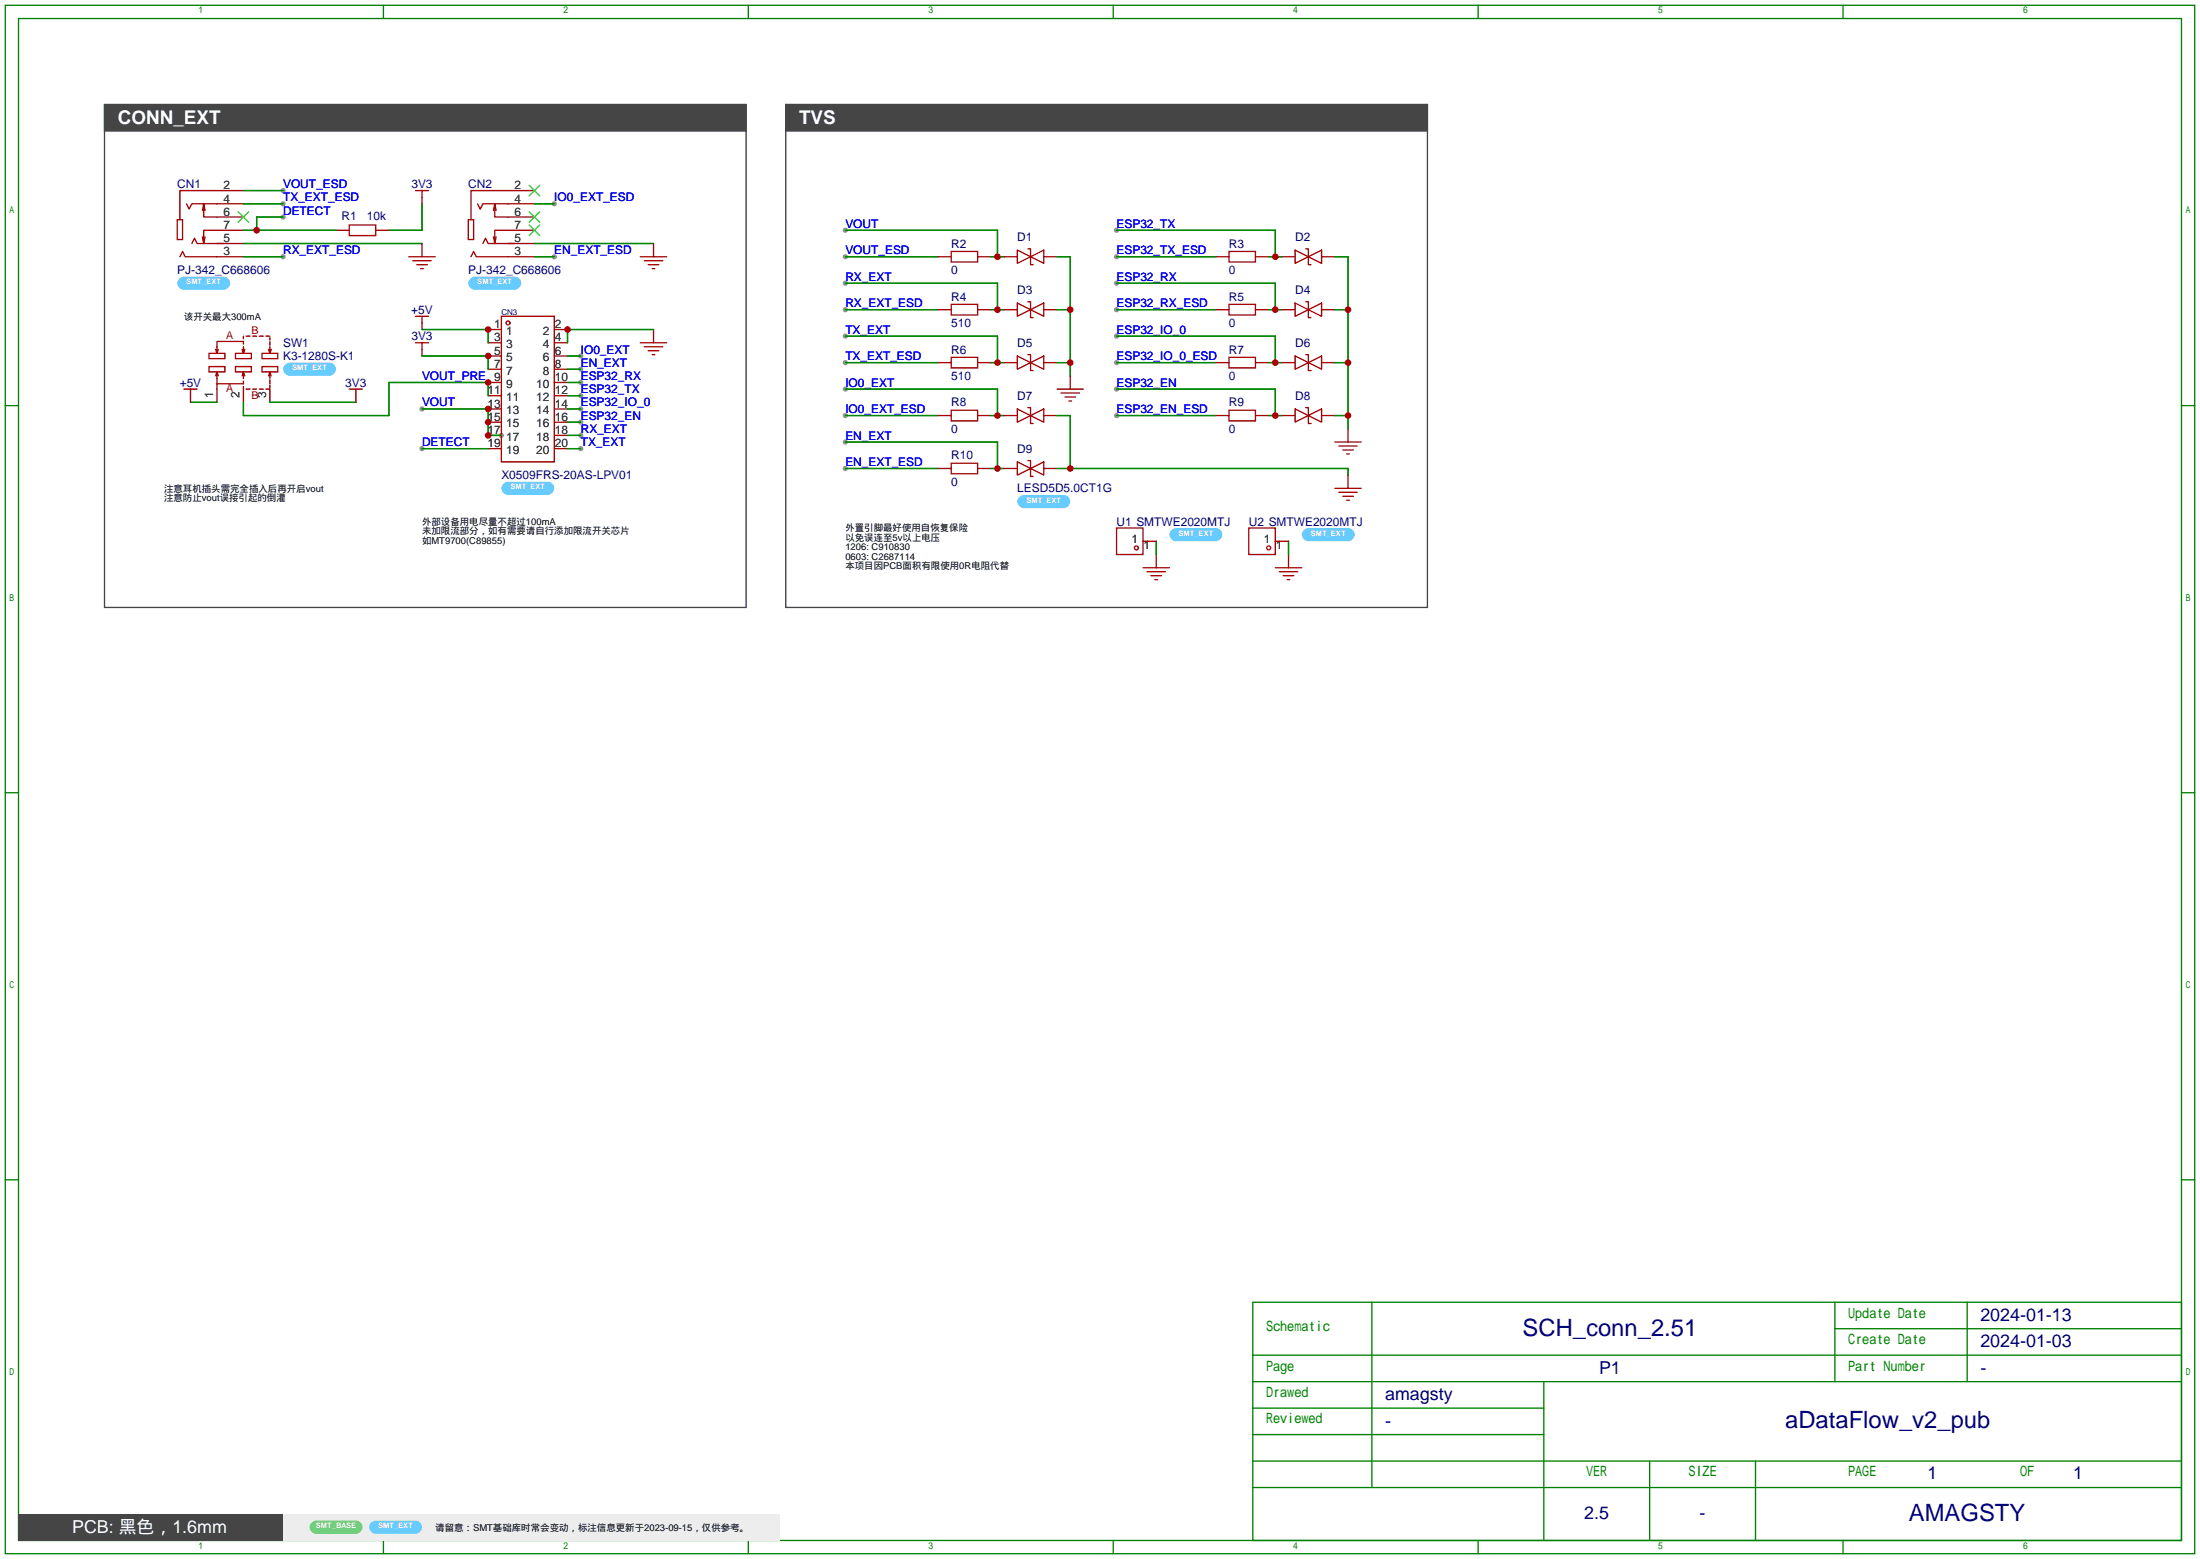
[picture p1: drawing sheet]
<svg xmlns="http://www.w3.org/2000/svg" width="422mm" height="299mm" viewBox="0 0 422 299" stroke-linecap="round" stroke-linejoin="round" font-family="sans-serif">
<g fill="#999">
<circle cx="54.4" cy="39.1" r=".51"/>
<circle cx="106.4" cy="49.3" r=".51"/>
<circle cx="54.4" cy="36.6" r=".51"/>
<circle cx="214.4" cy="49.3" r=".51"/>
<circle cx="214.4" cy="59.4" r=".51"/>
<circle cx="214.4" cy="79.8" r=".51"/>
<circle cx="214.4" cy="69.6" r=".51"/>
<circle cx="162.3" cy="49.3" r=".51"/>
<circle cx="106.4" cy="39.1" r=".51"/>
<circle cx="162.3" cy="69.6" r=".51"/>
<circle cx="162.3" cy="59.4" r=".51"/>
<circle cx="162.3" cy="89.9" r=".51"/>
<circle cx="162.3" cy="79.8" r=".51"/>
<circle cx="162.3" cy="54.4" r=".51"/>
<circle cx="162.3" cy="44.2" r=".51"/>
<circle cx="162.3" cy="64.5" r=".51"/>
<circle cx="162.3" cy="74.7" r=".51"/>
<circle cx="162.3" cy="84.8" r=".51"/>
<circle cx="214.4" cy="54.4" r=".51"/>
<circle cx="214.4" cy="64.5" r=".51"/>
<circle cx="214.4" cy="74.7" r=".51"/>
<circle cx="81" cy="78.5" r=".51"/>
<circle cx="96.3" cy="83.6" r=".51"/>
<circle cx="81" cy="86.1" r=".51"/>
<circle cx="111.5" cy="86.1" r=".51"/>
<circle cx="111.5" cy="83.6" r=".51"/>
<circle cx="111.5" cy="81" r=".51"/>
<circle cx="111.5" cy="78.5" r=".51"/>
<circle cx="111.5" cy="75.9" r=".51"/>
<circle cx="111.5" cy="73.4" r=".51"/>
<circle cx="111.5" cy="70.9" r=".51"/>
<circle cx="111.5" cy="68.3" r=".51"/>
<circle cx="54.4" cy="49.3" r=".51"/>
<circle cx="54.4" cy="41.7" r=".51"/>
<circle cx="214.4" cy="44.2" r=".51"/>
</g>
<g fill="none" stroke="#008000" stroke-width=".25">
<path d="M1 1h420.4v297.2h-420.4zM3.6 3.6h415.2v292.1h-415.2zM73.6 1v2.6M143.7 1v2.6M213.7 1v2.6M283.8 1v2.6M353.9 1v2.6M1 77.9h2.6M418.8 77.9h2.6M1 152.1h2.6M418.8 152.1h2.6M1 226.4h2.6"/>
<path d="M418.8 226.4h2.6M240.5 249.9h178.3v45.8h-178.3zM263.4 249.9v35.6M352.3 249.9v15.3M352.3 255h66.5M377.7 249.9v15.3M240.5 270.3h55.9M240.5 265.2h178.3M240.5 275.3h55.9M240.5 260.1h178.3M296.4 265.2v30.5M73.6 295.7v2.5"/>
<path d="M143.7 295.7v2.5M213.7 295.7v2.5M240.5 285.5h178.3M240.5 280.4h178.3M283.8 295.7v2.5M316.7 280.4v15.3M337.1 280.4v15.3M353.9 295.7v2.5"/>
</g>
<g fill="none" stroke="#a10000" stroke-width=".25">
<path d="M35.8 39.1l.5 1 .5-1h4.9M39.1 39.1l-.2 1.3M41.7 36.6h-7.2v5.6M91.7 39.1l.5 1 .5-1h4.8M95 39.1l-.3 1.3M97.5 36.6h-7.1v5.6M34 42.2h1.1v3.8h-1.1zM34.5 49.3l.6-1 .5 1h6.1M36.8 46.7l.5-1 .5 1h5.1M39.4 40.4l-.3-1.3v2.6h2.6M39.4 45.5l-.3 1.2M41.7 44.2h-2.6v2.5l-.2-1.2"/>
<path d="M89.9 42.2h1v3.8h-1zM90.4 49.3l.5-1 .5 1h6.1M92.7 46.7l.5-1 .5 1h5.1M95.2 40.4l-.2-1.3v2.6h2.5M95.2 45.5l-.2 1.2M97.5 44.2h-2.5v2.5l-.3-1.2M122.9 49.3h5.1M123.7 50h3.6M124.5 50.8h2M125.2 51.6h.5M182.6 48.3h5.1v2h-5.1zM236 58.4h5v2.1h-5z"/>
<path d="M236 48.3h5v2h-5zM35.3 74.7h2.5M36.6 74.7v1.2M40.1 67.8h3.1v1h-3.1zM40.1 70.4h3.1v1h-3.1zM41.4 72.1l.3-.7v2.3h5v-.5M41.7 71.4l.2 .7M41.7 73.7v1M41.9 67.1l-.2 .7M45.2 67.8h3.1v1h-3.1zM45.2 70.4h3.1v1h-3.1zM46.5 72.1l.2-.7v1.2"/>
<path d="M46.7 66.5v1.3l-.2-.7M46.7 66v-.5h-5v2.3l-.3-.7M46.7 71.4l.3 .7M46.7 64.5v.5M46.7 74.2v.5M47 67.1l-.3 .7M47.2 74.7h.8M47.2 64.5h.8M48.5 74.7h.8M48.5 64.5h.8M49.8 74.7h.7M49.8 64.5h.7"/>
<path d="M50.3 67.8h3v1h-3zM50.3 70.4h3v1h-3zM51.1 74.7h.7M51.1 64.5h.7M51.6 72.1l.2-.7v1.2M51.8 66.5v1.3l-.2-.7M51.8 71.4l.3 .7M51.8 64.8v.5M51.8 65.5v.8M51.8 72.9v.8M51.8 73.9v.5M52.1 67.1l-.3 .7"/>
<path d="M67.1 74.7h2.5M68.3 74.7v1.2M79.8 65.8h2.5M79.8 60.7h2.5M81 60.7v1.3M81 65.8v1.3M96.3 60.7h10.1v27.9h-10.1zM122.9 65.8h5.1M123.7 66.5h3.6M124.5 67.3h2M125.2 68.1h.5M182.6 78.7h5.1v2.1h-5.1z"/>
<path d="M236 78.7h5v2.1h-5zM236 68.6h5v2h-5zM182.6 88.9h5.1v2h-5.1zM256.3 84.8h5.1M257 85.6h3.6M257.8 86.4h2M258.6 87.1h.5"/>
<circle cx="97.5" cy="62" r=".38"/>
</g>
<g fill="none" stroke="#870000" stroke-width=".25">
<path d="M41.7 39.1h5M41.7 36.6h5M97.5 39.1h5.1M97.5 36.6h5.1M41.7 49.3h5M41.7 41.7h5M41.7 46.7h5M41.7 44.2h5M97.5 49.3h5.1M97.5 41.7h5.1M97.5 46.7h5.1M97.5 44.2h5.1"/>
<path d="M125.5 46.7v2.6M180.1 49.3h2.5M187.7 49.3h2.5M233.4 49.3h2.6M233.4 59.4h2.6M241 49.3h2.6M241 59.4h2.6M36.6 75.9v1.3M41.7 74.7v2.5M46.7 74.7v2.5M51.8 74.7v2.5M68.3 75.9v1.3"/>
<path d="M81 62v1.2M81 67.1v1.2M93.7 63.2h2.6M93.7 65.8h2.6M93.7 68.3h2.6M93.7 70.9h2.6M93.7 78.5h2.6M93.7 73.4h2.6M93.7 75.9h2.6M106.4 63.2h2.6M106.4 65.8h2.6M106.4 68.3h2.6"/>
<path d="M106.4 70.9h2.6M106.4 78.5h2.6M106.4 73.4h2.6M106.4 75.9h2.6M125.5 63.2v2.6M180.1 79.8h2.5M187.7 79.8h2.5M233.4 79.8h2.6M233.4 69.6h2.6M241 79.8h2.6M241 69.6h2.6M93.7 86.1h2.6"/>
<path d="M93.7 83.6h2.6M93.7 81h2.6M106.4 86.1h2.6M106.4 83.6h2.6M106.4 81h2.6M180.1 89.9h2.5M187.7 89.9h2.5M258.8 82.3v2.5"/>
</g>
<path d="M101.6 35.6l2 2M103.6 35.6l-2 2M45.7 40.6l2.1 2.1M47.8 40.6l-2.1 2.1M101.6 40.6l2 2.1M101.6 43.2l2 2M103.6 40.6l-2 2.1M103.6 43.2l-2 2" fill="none" stroke="#3c3" stroke-width=".25"/>
<g fill="none" stroke="#008700" stroke-width=".25">
<path d="M46.7 39.1h7.7M46.7 36.6h7.7M81 39.1v5.1h-6.3M102.6 39.1h3.8M46.7 46.7h34.3M102.6 49.3h3.8M102.6 46.7h22.9M162.3 44.2h29.2v5.1M162.3 49.3h17.8M162.3 59.4h17.8M162.3 54.4h29.2v5M190.2 49.3h2.6"/>
<path d="M190.2 59.4h2.6M214.4 49.3h19M214.4 59.4h19M214.4 54.4h30.5v5M243.6 59.4h2.5M36.6 77.2h5.1M51.8 77.2h16.5M81 63.2h12.7v2.6M81 68.3h12.7v2.6M81 78.5h12.7v5.1h2.6M93.7 75.9v-2.5h-19v6.4h-28v-2.6M109 68.3h2.5"/>
<path d="M109 73.4h2.5M109 78.5h2.5M109 75.9h2.5M109 70.9h2.5M125.5 63.2h-16.5v2.6M162.3 79.8h17.8M162.3 69.6h17.8M162.3 64.5h29.2v5.1M162.3 74.7h29.2v5.1M190.2 79.8h2.6M190.2 69.6h2.6M214.4 79.8h19"/>
<path d="M214.4 69.6h19M214.4 64.5h30.5v5.1M214.4 74.7h30.5v5.1M243.6 79.8h2.5M243.6 69.6h2.5M81 86.1h12.7M109 83.6h2.5M109 86.1h2.5M109 81h2.5M162.3 89.9h17.8M162.3 84.8h29.2v5.1M190.2 89.9h2.6"/>
</g>
<path d="M20.1 20.1h123.2v96.5h-123.2zM150.9 20.1h123.2v96.5h-123.2z" fill="none" stroke="#454545" stroke-width=".25"/>
<g fill="#454545" stroke="#454545" stroke-width=".25">
<path d="M20.1 20.1h123.2v5h-123.2z"/>
<path d="M150.9 20.1h123.2v5h-123.2z"/>
</g>
<g fill="#6cf">
<path d="M96.5 93l.3-.3 .7-.2h7.7a1.27 1.27 0 0 1 1.2 1.2 1.27 1.27 0 0 1-1.2 1.3h-7.7a1.27 1.27 0 0 1-1-2z"/>
<path d="M54.6 70.1l.3-.3 .7-.2h7.6a1.27 1.27 0 0 1 1.3 1.3 1.27 1.27 0 0 1-1.3 1.2h-7.6a1.27 1.27 0 0 1-1-2z"/>
<path d="M34.3 53.6l.3-.3 .7-.2h7.6a1.27 1.27 0 0 1 1.3 1.3 1.27 1.27 0 0 1-1.3 1.2h-7.6a1.27 1.27 0 0 1-1-2z"/>
<path d="M90.2 53.6l.3-.3 .7-.2h7.6a1.27 1.27 0 0 1 1.3 1.3 1.27 1.27 0 0 1-1.3 1.2h-7.6a1.27 1.27 0 0 1-1-2z"/>
</g>
<path d="M3.6 290.6h50.8v5.1h-50.8z" fill="#454545"/>
<g fill="none" stroke="#a10000" stroke-width=".25">
<path d="M79.8 36.6h2.5M81 36.6v1.2M67.1 43.2h5v2h-5zM78.5 49.3h5.1M79.2 50h3.6M80 50.8h2M80.8 51.6h.5M195.3 58.2l2.6 1.2-2.6 1.3zM195.3 48l2.6 1.3-2.6 1.2zM197.4 57.9h.5v3.1h.5M197.4 47.8h.5v3h.5M197.9 59.4l2.5-1.2v2.5z"/>
<path d="M197.9 49.3l2.5-1.3v2.5zM248.7 48l2.5 1.3-2.5 1.2zM248.7 58.2l2.5 1.2-2.5 1.3zM250.7 47.8h.5v3h.5M250.7 57.9h.5v3.1h.5M251.2 49.3l2.5-1.3v2.5zM251.2 59.4l2.5-1.2v2.5zM195.3 68.3l2.6 1.3-2.6 1.3zM195.3 78.5l2.6 1.3-2.6 1.2zM197.4 68.1h.5v3h.5M197.4 78.2h.5v3.1h.5M197.9 69.6l2.5-1.3v2.6z"/>
<path d="M197.9 79.8l2.5-1.3v2.5zM202.9 74.7h5.1M203.7 75.4h3.6M204.5 76.2h2M205.2 77h.5M248.7 78.5l2.5 1.3-2.5 1.2zM248.7 68.3l2.5 1.3-2.5 1.3zM250.7 78.2h.5v3.1h.5M250.7 68.1h.5v3h.5M251.2 79.8l2.5-1.3v2.5zM251.2 69.6l2.5-1.3v2.6zM195.3 88.6l2.6 1.3-2.6 1.3z"/>
<path d="M197.4 88.4h.5v3h.5M197.9 89.9l2.5-1.3v2.6zM256.3 93.7h5.1M257 94.5h3.6M257.8 95.2h2M258.6 96h.5"/>
</g>
<g fill="none" stroke="#870000" stroke-width=".25">
<path d="M81 37.8v1.3M64.5 44.2h2.6M72.1 44.2h2.6M81 46.7v2.6M192.8 59.4h2.5M192.8 49.3h2.5M200.4 59.4h2.5M200.4 49.3h2.5M246.1 59.4h2.6M246.1 49.3h2.6M253.7 59.4h2.6M253.7 49.3h2.6"/>
<path d="M192.8 69.6h2.5M192.8 79.8h2.5M200.4 69.6h2.5M200.4 79.8h2.5M205.5 72.1v2.6M246.1 69.6h2.6M246.1 79.8h2.6M253.7 69.6h2.6M253.7 79.8h2.6M192.8 89.9h2.5M200.4 89.9h2.5M258.8 91.2v2.5"/>
</g>
<g fill="none" stroke="#008700" stroke-width=".25">
<path d="M46.7 49.3h7.7M46.7 44.2h17.8M54.4 41.7h-5.1v2.5M202.9 49.3h2.6v22.8M202.9 59.4h2.6M214.4 44.2h30.5v5.1M243.6 49.3h2.5M256.3 49.3h2.5v33M256.3 59.4h2.5M202.9 79.8h2.6v10.1M202.9 69.6h2.6M256.3 79.8h2.5"/>
<path d="M256.3 69.6h2.5M202.9 89.9h55.9v1.3"/>
</g>
<path d="M195.6 95.5l.3-.3 .7-.2h7.6a1.27 1.27 0 0 1 1.3 1.3 1.27 1.27 0 0 1-1.3 1.2h-7.6a1.27 1.27 0 0 1-1-2z" fill="#6cf"/>
<path d="M219.5 109h5M220.2 109.7h3.6M221 110.5h2M221.7 111.3h.5M244.9 109h5M245.6 109.7h3.6M246.4 110.5h2M247.1 111.3h.5" fill="none" stroke="#a10000" stroke-width=".25"/>
<path d="M222 106.4v2.6M247.4 106.4v2.6" fill="none" stroke="#870000" stroke-width=".25"/>
<path d="M222 103.9v2.5M247.4 103.9v2.5" fill="none" stroke="#008700" stroke-width=".25"/>
<g fill="#6cf">
<path d="M224.8 101.9l.3-.3 .7-.3h7.6a1.27 1.27 0 0 1 1.3 1.3 1.27 1.27 0 0 1-1.3 1.3h-7.6a1.27 1.27 0 0 1-1-2z"/>
<path d="M250.2 101.9l.3-.3 .7-.3h7.6a1.27 1.27 0 0 1 1.3 1.3 1.27 1.27 0 0 1-1.3 1.3h-7.6a1.27 1.27 0 0 1-1-2z"/>
</g>
<g fill="none" stroke="#a10000" stroke-width=".25">
<path d="M214.4 101.3h5.1v5.1h-5.1zM239.8 101.3h5.1v5.1h-5.1z"/>
<circle cx="218.2" cy="105.2" r=".38"/>
<circle cx="243.6" cy="105.2" r=".38"/>
</g>
<path d="M219.5 103.9h2.5M244.9 103.9h2.5" fill="none" stroke="#870000" stroke-width=".25"/>
<path d="M54.4 290.6h95.2v5.1h-95.2z" fill="#ededed"/>
<path d="M59.7 292.4l.3-.3 .7-.3h7.6a1.27 1.27 0 0 1 1.3 1.3 1.27 1.27 0 0 1-1.3 1.3h-7.6a1.27 1.27 0 0 1-1-2z" fill="#6c6"/>
<path d="M71.1 292.4l.3-.3 .7-.3h7.7a1.27 1.27 0 0 1 1.2 1.3 1.27 1.27 0 0 1-1.2 1.3h-7.7a1.27 1.27 0 0 1-1-2z" fill="#6cf"/>
<path d="M182.6 58.4h5.1v2.1h-5.1zM182.6 68.6h5.1v2h-5.1z" fill="none" stroke="#a10000" stroke-width=".25"/>
<path d="M180.1 59.4h2.5M187.7 59.4h2.5M180.1 69.6h2.5M187.7 69.6h2.5" fill="none" stroke="#870000" stroke-width=".25"/>
<g fill="#c00">
<circle cx="191.5" cy="59.4" r=".63"/>
<circle cx="191.5" cy="49.3" r=".63"/>
<circle cx="191.5" cy="69.6" r=".63"/>
<circle cx="191.5" cy="79.8" r=".63"/>
<circle cx="191.5" cy="89.9" r=".63"/>
<circle cx="244.9" cy="59.4" r=".63"/>
<circle cx="244.9" cy="69.6" r=".63"/>
<circle cx="244.9" cy="79.8" r=".63"/>
<circle cx="93.7" cy="63.2" r=".63"/>
<circle cx="93.7" cy="68.3" r=".63"/>
<circle cx="93.7" cy="73.4" r=".63"/>
<circle cx="93.7" cy="78.5" r=".63"/>
<circle cx="93.7" cy="81" r=".63"/>
<circle cx="93.7" cy="83.6" r=".63"/>
<circle cx="109" cy="63.2" r=".63"/>
<circle cx="49.3" cy="44.2" r=".63"/>
<circle cx="244.9" cy="49.3" r=".63"/>
<circle cx="258.8" cy="59.4" r=".63"/>
<circle cx="258.8" cy="69.6" r=".63"/>
<circle cx="258.8" cy="79.8" r=".63"/>
<circle cx="205.5" cy="69.6" r=".63"/>
<circle cx="205.5" cy="59.4" r=".63"/>
<circle cx="205.5" cy="89.9" r=".63"/>
</g>
<g font-size="4.6" fill="#000080">
<text x="292.3" y="256.3">SCH_conn_2.51</text>
<text x="342.8" y="274.1">aDataFlow_v2_pub</text>
<text x="366.5" y="291.9">AMAGSTY</text>
</g>
<g font-size="3.6" fill="#fff">
<text x="22.6" y="23.9">CONN_EXT</text>
<text x="153.4" y="23.9">TVS</text>
</g>
<g font-size="3.4" fill="#000080">
<text x="380.2" y="253.5">2024-01-13</text>
<text x="307" y="263.6">P1</text>
<text x="380.2" y="258.6">2024-01-03</text>
<text x="380.2" y="263.6">-</text>
<text x="265.9" y="268.7">amagsty</text>
<text x="265.9" y="273.8">-</text>
<text x="370.1" y="284">1</text>
<text x="398" y="284">1</text>
<text x="304.2" y="291.6">2.5</text>
<text x="326.3" y="291.6">-</text>
</g>
<text font-size="3.4" fill="#fff" x="13.8" y="294.2">PCB: 黑色，1.6mm</text>
<g font-size="2.7" fill="#008000">
<text x="243.1" y="255.4">Schematic</text>
<text x="354.8" y="258">Create Date</text>
<text x="354.8" y="252.9">Update Date</text>
<text x="243.1" y="263">Page</text>
<text x="354.8" y="263">Part Number</text>
<text x="243.1" y="268.1">Drawed</text>
<text x="243.1" y="273.2">Reviewed</text>
<text x="304.5" y="283.4">VER</text>
<text x="324.2" y="283.4">SIZE</text>
<text x="354.8" y="283.4">PAGE</text>
<text x="387.9" y="283.4">OF</text>
</g>
<g font-size="2.3" fill="#000080">
<text x="34" y="36.1">CN1</text>
<text x="79" y="36.1">3V3</text>
<text x="89.9" y="36.1">CN2</text>
<text x="65.6" y="42.3">R1</text>
<text x="70.4" y="42.3">10k</text>
<text x="182.6" y="47.5">R2</text>
<text x="195.3" y="46.3">D1</text>
<text x="236" y="47.5">R3</text>
<text x="248.7" y="46.3">D2</text>
<text x="34" y="52.6">PJ-342_C668606</text>
<text x="89.9" y="52.6">PJ-342_C668606</text>
<text x="182.6" y="52.6">0</text>
<text x="236" y="52.6">0</text>
<text x="182.6" y="57.7">R4</text>
<text x="195.3" y="56.4">D3</text>
<text x="236" y="57.7">R5</text>
<text x="248.7" y="56.4">D4</text>
<text x="79" y="60.2">+5V</text>
<text x="79" y="65.3">3V3</text>
<text x="182.6" y="62.8">510</text>
<text x="236" y="62.8">0</text>
<text x="54.4" y="66.6">SW1</text>
<text x="54.4" y="69.1">K3-1280S-K1</text>
<text x="182.6" y="67.8">R6</text>
<text x="195.3" y="66.6">D5</text>
<text x="236" y="67.8">R7</text>
<text x="248.7" y="66.6">D6</text>
<text x="34.5" y="74.2">+5V</text>
<text x="66.3" y="74.2">3V3</text>
<text x="182.6" y="72.9">510</text>
<text x="195.3" y="76.7">D7</text>
<text x="236" y="72.9">0</text>
<text x="248.7" y="76.7">D8</text>
<text x="182.6" y="78">R8</text>
<text x="182.6" y="83.1">0</text>
<text x="236" y="78">R9</text>
<text x="236" y="83.1">0</text>
<text x="182.6" y="88.2">R10</text>
<text x="195.3" y="86.9">D9</text>
<text x="96.3" y="92">X0509FRS-20AS-LPV01</text>
<text x="182.6" y="93.2">0</text>
<text x="195.3" y="94.5">LESD5D5.0CT1G</text>
<text x="214.4" y="100.9">U1 SMTWE2020MTJ</text>
<text x="239.8" y="100.9">U2 SMTWE2020MTJ</text>
</g>
<g font-size="2.3">
<text x="42.9" y="38.9">4</text>
<text x="42.9" y="41.4">6</text>
<text x="42.9" y="36.3">2</text>
<text x="98.8" y="38.9">4</text>
<text x="98.8" y="41.4">6</text>
<text x="98.8" y="36.3">2</text>
<text x="42.9" y="46.5">5</text>
<text x="42.9" y="43.9">7</text>
<text x="98.8" y="46.5">5</text>
<text x="98.8" y="43.9">7</text>
<text x="42.9" y="49">3</text>
<text x="98.8" y="49">3</text>
<text x="94.9" y="65.5">3</text>
<text x="94.9" y="63">1</text>
<text x="97.2" y="64.3">1</text>
<text x="104.2" y="64.3">2</text>
<text x="106.6" y="63">2</text>
<text x="106.6" y="65.5">4</text>
<text x="94.9" y="70.6">7</text>
<text x="94.9" y="68.1">5</text>
<text x="97.2" y="71.9">7</text>
<text x="97.2" y="69.3">5</text>
<text x="97.2" y="66.8">3</text>
<text x="104.2" y="66.8">4</text>
<text x="104.2" y="69.3">6</text>
<text x="104.2" y="71.9">8</text>
<text x="106.6" y="68.1">6</text>
<text x="106.6" y="70.6">8</text>
<text x="40.9" y="76.4" transform="rotate(-90 40.9 76.4)">1</text>
<text x="46" y="76.4" transform="rotate(-90 46 76.4)">2</text>
<text x="51.1" y="76.4" transform="rotate(-90 51.1 76.4)">3</text>
<text x="93.6" y="75.7">11</text>
<text x="97.2" y="77">11</text>
<text x="97.2" y="74.4">9</text>
<text x="102.9" y="74.4">10</text>
<text x="102.9" y="77">12</text>
<text x="106.6" y="73.2">10</text>
<text x="106.6" y="75.7">12</text>
<text x="93.6" y="83.3">17</text>
<text x="93.6" y="80.8">15</text>
<text x="93.6" y="78.2">13</text>
<text x="97.2" y="82">15</text>
<text x="97.2" y="79.5">13</text>
<text x="102.9" y="79.5">14</text>
<text x="102.9" y="82">16</text>
<text x="106.6" y="78.2">14</text>
<text x="106.6" y="80.8">16</text>
<text x="106.6" y="83.3">18</text>
<text x="93.6" y="85.9">19</text>
<text x="97.2" y="87.1">19</text>
<text x="97.2" y="84.6">17</text>
<text x="102.9" y="84.6">18</text>
<text x="102.9" y="87.1">20</text>
<text x="106.6" y="85.9">20</text>
<text x="217.2" y="104.2">1</text>
<text x="219.6" y="105.5">1</text>
<text x="242.6" y="104.2">1</text>
<text x="245" y="105.5">1</text>
</g>
<g font-size="2.3" fill="#00f">
<text x="54.4" y="38.6">TX_EXT_ESD</text>
<text x="54.4" y="36.1">VOUT_ESD</text>
<text x="54.4" y="41.2">DETECT</text>
<text x="106.4" y="38.6">IO0_EXT_ESD</text>
<text x="162.3" y="43.7">VOUT</text>
<text x="214.4" y="43.7">ESP32_TX</text>
<text x="54.4" y="48.8">RX_EXT_ESD</text>
<text x="106.4" y="48.8">EN_EXT_ESD</text>
<text x="162.3" y="48.8">VOUT_ESD</text>
<text x="162.3" y="53.9">RX_EXT</text>
<text x="214.4" y="48.8">ESP32_TX_ESD</text>
<text x="214.4" y="53.9">ESP32_RX</text>
<text x="162.3" y="59">RX_EXT_ESD</text>
<text x="214.4" y="59">ESP32_RX_ESD</text>
<text x="162.3" y="64">TX_EXT</text>
<text x="214.4" y="64">ESP32_IO_0</text>
<text x="111.5" y="70.4">EN_EXT</text>
<text x="111.5" y="67.8">IO0_EXT</text>
<text x="162.3" y="69.1">TX_EXT_ESD</text>
<text x="214.4" y="69.1">ESP32_IO_0_ESD</text>
<text x="81" y="72.9">VOUT_PRE 9</text>
<text x="111.5" y="75.5">ESP32_TX</text>
<text x="111.5" y="72.9">ESP32_RX</text>
<text x="162.3" y="74.2">IO0_EXT</text>
<text x="214.4" y="74.2">ESP32_EN</text>
<text x="81" y="78">VOUT</text>
<text x="111.5" y="83.1">RX_EXT</text>
<text x="111.5" y="80.5">ESP32_EN</text>
<text x="111.5" y="78">ESP32_IO_0</text>
<text x="162.3" y="79.3">IO0_EXT_ESD</text>
<text x="214.4" y="79.3">ESP32_EN_ESD</text>
<text x="81" y="85.6">DETECT</text>
<text x="111.5" y="85.6">TX_EXT</text>
<text x="162.3" y="89.4">EN_EXT_ESD</text>
<text x="162.3" y="84.4">EN_EXT</text>
</g>
<g font-size="2.1" fill="#a00000">
<text x="43.4" y="65.1">A</text>
<text x="48.3" y="64.1">B</text>
<text x="43.4" y="75.3">A</text>
<text x="48.3" y="76.5">B</text>
</g>
<g font-size="1.8">
<text x="35.3" y="61.3">该开关最大300mA</text>
<text x="31.5" y="94.4">注意耳机插头需完全插入后再开启vout</text>
<text x="31.5" y="96.2">注意防止vout误接引起的倒灌</text>
<text x="81" y="100.7">外部设备用电尽量不超过100mA</text>
<text x="162.3" y="102">外置引脚最好使用自恢复保险</text>
<text x="81" y="102.5">未加限流部分，如有需要请自行添加限流开关芯片</text>
<text x="81" y="104.3">如MT9700(C89855)</text>
<text x="162.3" y="103.8">以免误连至5v以上电压</text>
<text x="162.3" y="105.6">1206: C910830</text>
<text x="162.3" y="107.4">0603: C2687114</text>
<text x="162.3" y="109.2">本项目因PCB面积有限使用0R电阻代替</text>
<text x="83.6" y="293.8">请留意：SMT基础库时常会变动，标注信息更新于2023-09-15，仅供参考。</text>
</g>
<g font-size="1.5" fill="#fff">
<text x="35.8" y="54.6">SMT_EXT</text>
<text x="91.6" y="54.6">SMT_EXT</text>
<text x="56.1" y="71.1">SMT_EXT</text>
<text x="98" y="93.9">SMT_EXT</text>
<text x="197.1" y="96.5">SMT_EXT</text>
<text x="226.3" y="102.8">SMT_EXT</text>
<text x="251.7" y="102.8">SMT_EXT</text>
<text x="60.6" y="293.3">SMT_BASE</text>
<text x="72.6" y="293.3">SMT_EXT</text>
</g>
<text font-size="1.5" fill="#000080" x="96.3" y="60.4">CN3</text>
</svg>
